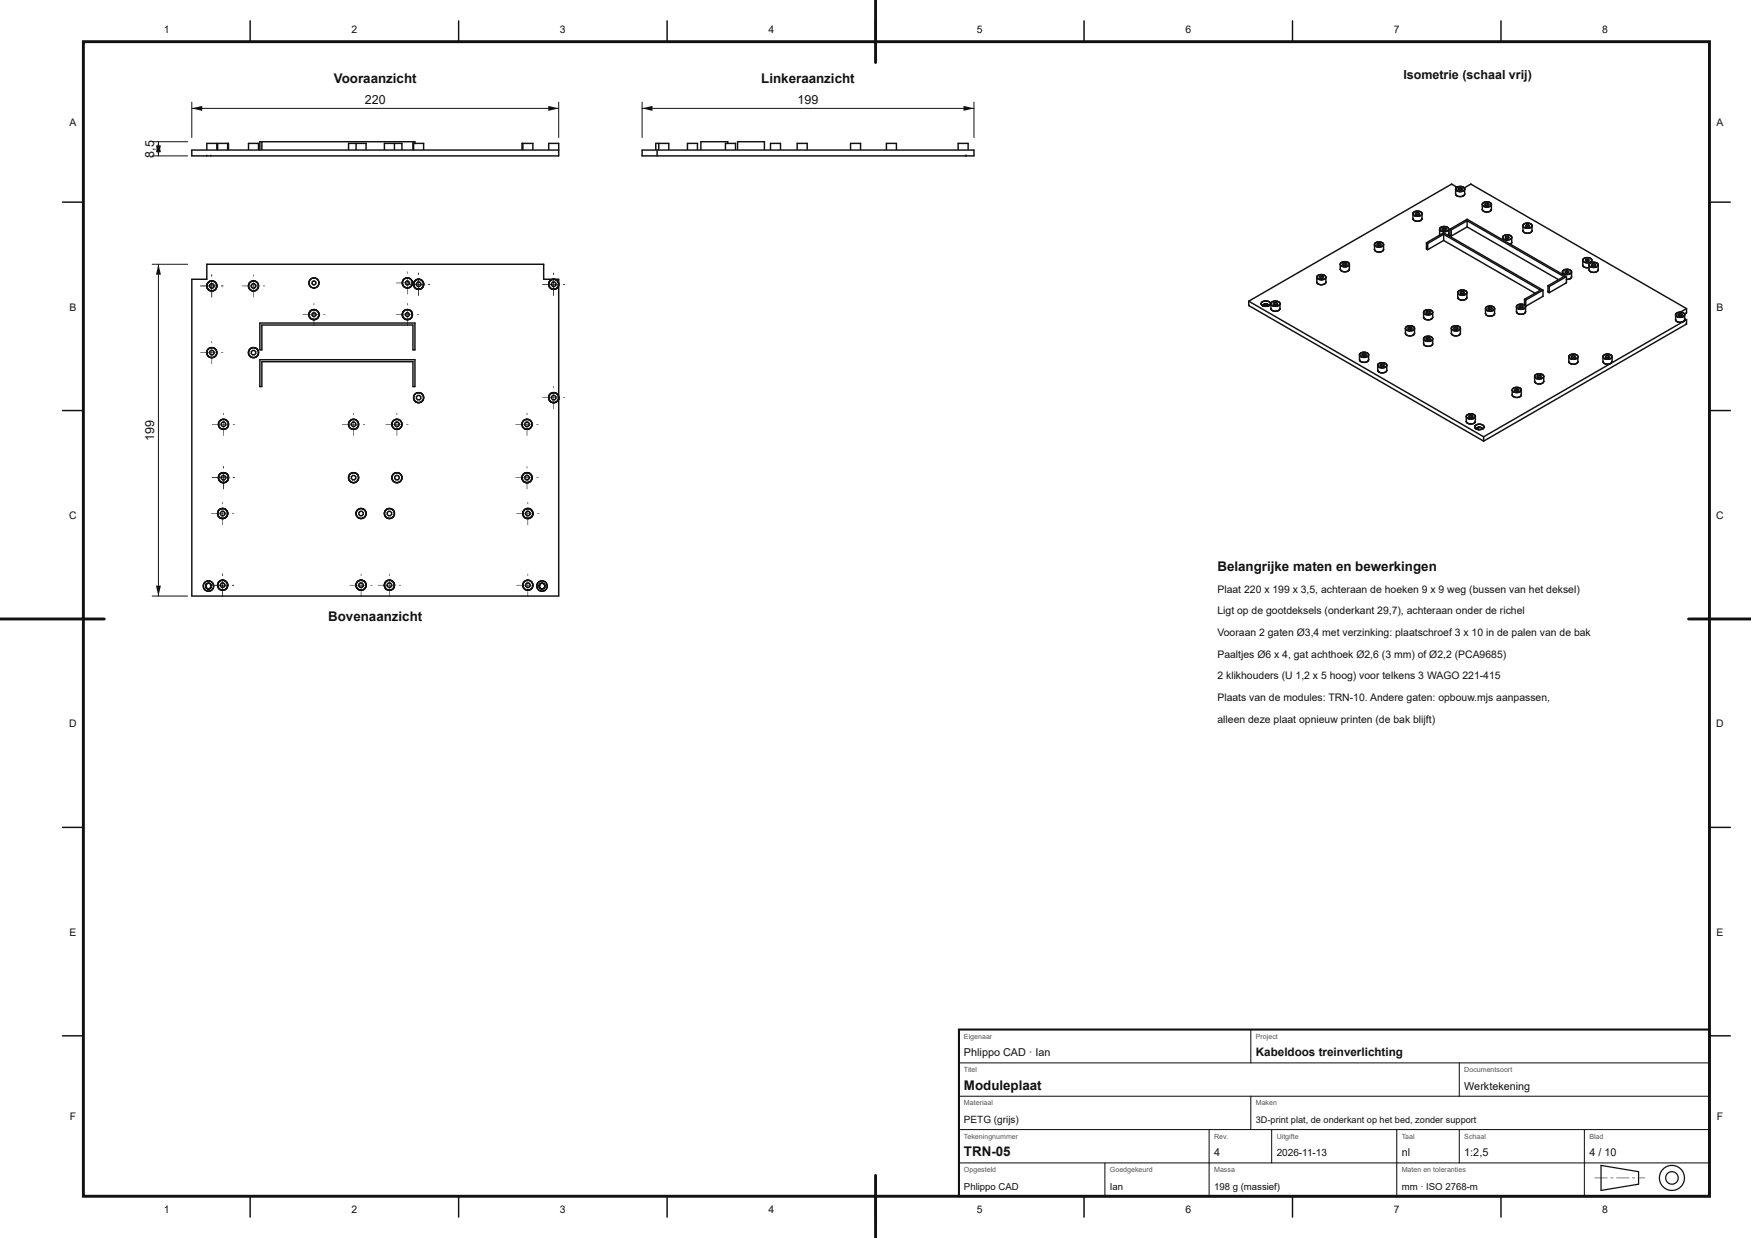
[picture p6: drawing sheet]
<svg xmlns="http://www.w3.org/2000/svg" width="420mm" height="297mm" viewBox="0 0 420 297" stroke-linecap="round" stroke-linejoin="round" font-family="sans-serif">
<g fill="none" stroke="#111" stroke-width=".35">
<path d="M46 36h88v1.4h-88zM49.6 35.9v-1.5h2.4v1.5M49.6 37.3v.1M50.6 37.3v.1M52.2 35.9v-1.5h2.6v1.5M54.6 34.4v1.5M59.6 35.9v-1.5h2.4v1.5M62.3 35.9v-1.9h.5v1.9M62.9 34h36M83.6 35.9v-1.5h4.2v1.5M85.4 34.4v1.5M92.2 35.9v-1.5h4.2v1.5"/>
<path d="M94.6 34.4v1.5M99.2 35.9v-1.5h2.4v1.5M99.5 34.4v-.4h-.5v1.9M125.2 35.9v-1.5h2.6v1.5M125.4 34.4v1.5M131.6 35.9v-1.5h2.4v1.5M62.3 77.5h37.2v6.4h-.5v-5.9h-36.2v5.9h-.5zM132.8 67h-2.4v-3.6h-80.8v3.6h-3.6v76h88v-76h-1.2M62.3 86.3h37.2v6.4h-.5v-5.9h-36.2v5.9h-.5zM99.8 96.4v.1M94 101.4v.1M49.8 139.4l-.8 .5-.2 1"/>
<path d="M49.8 139.4l.9 .2 .5 .6M49.9 139.4h-.2M94.2 122.3h.1M129 139.8l-.2 .3M129.2 139.6l-.3 .4M129.6 139.4h.6l.5 .2 .5 .9M129.6 139.4l-.5 .3M130.3 140h.1M130.3 140l-.5-.1-.4 .3M48.8 140.8l.4 .8 .8 .2M49.3 140.5h.1M49.3 140.5l.1 .4"/>
<path d="M49.4 140.9l.3 .3M49.4 140.8v.1M49.4 140.3l-.1 .2M49.4 140.3h.1M49.5 140.1l-.1 .1M49.7 141.2h.1M50.6 141l-.4 .2h-.5M50.6 140.3v.6M50.6 140.3a.68 .68 0 0 0-.6-.4 .68 .68 0 0 0-.6 .5M50.6 140.3h.1M50.6 140.8l-.1 .2M128.8 140.2v.5"/>
<path d="M128.9 140.1l-.1 .2M129.3 140.5h.1M129.4 140.3v.6M129.4 140.3h.1M129.4 140.9v.1M129.4 140.2v.1M129.4 141l.2 .2M129.4 141h.1M129.5 141.1l.1 .1M129.6 141.2h.1M129.7 141.2h.1M129.7 141.2l.4 .1"/>
<path d="M130.4 140l.3 .5-.1 .5M130.6 141l-.4 .2M131.2 140.4v.3M131.2 140.7l-.2 .7"/>
<circle cx="50.8" cy="68.6" r="1.2"/>
<circle cx="50.8" cy="68.6" r=".56"/>
<circle cx="60.8" cy="68.6" r="1.2"/>
<circle cx="60.8" cy="68.6" r=".56"/>
<circle cx="75.3" cy="67.9" r="1.2"/>
<circle cx="75.3" cy="75.5" r="1.2"/>
<circle cx="75.3" cy="67.9" r=".48"/>
<circle cx="75.3" cy="75.5" r=".48"/>
<circle cx="97.7" cy="67.9" r="1.2"/>
<circle cx="97.7" cy="75.5" r="1.2"/>
<circle cx="97.7" cy="67.9" r=".48"/>
<circle cx="97.7" cy="75.5" r=".48"/>
<circle cx="100.4" cy="68.2" r=".56"/>
<circle cx="100.4" cy="68.2" r="1.2"/>
<circle cx="132.8" cy="68.2" r="1.2"/>
<circle cx="132.8" cy="68.2" r=".56"/>
<circle cx="50.8" cy="84.6" r=".56"/>
<circle cx="50.8" cy="84.6" r="1.2"/>
<circle cx="60.8" cy="84.6" r=".56"/>
<circle cx="60.8" cy="84.6" r="1.2"/>
<circle cx="100.4" cy="95.4" r="1.2"/>
<circle cx="100.4" cy="95.4" r=".56"/>
<circle cx="132.8" cy="95.4" r="1.2"/>
<circle cx="132.8" cy="95.4" r=".56"/>
<circle cx="53.6" cy="114.6" r="1.2"/>
<circle cx="53.6" cy="101.8" r="1.2"/>
<circle cx="53.6" cy="101.8" r=".56"/>
<circle cx="53.6" cy="114.6" r=".56"/>
<circle cx="84.8" cy="114.6" r="1.2"/>
<circle cx="84.8" cy="101.8" r="1.2"/>
<circle cx="84.8" cy="101.8" r=".56"/>
<circle cx="84.8" cy="114.6" r=".56"/>
<circle cx="95.2" cy="114.6" r="1.2"/>
<circle cx="95.2" cy="101.8" r="1.2"/>
<circle cx="95.2" cy="101.8" r=".56"/>
<circle cx="95.2" cy="114.6" r=".56"/>
<circle cx="126.4" cy="114.6" r="1.2"/>
<circle cx="126.4" cy="101.8" r=".56"/>
<circle cx="126.4" cy="114.6" r=".56"/>
<circle cx="126.4" cy="101.8" r="1.2"/>
<circle cx="53.4" cy="123.2" r="1.2"/>
<circle cx="53.4" cy="123.2" r=".56"/>
<circle cx="86.6" cy="123.2" r="1.2"/>
<circle cx="86.6" cy="123.2" r=".56"/>
<circle cx="93.4" cy="123.2" r=".56"/>
<circle cx="93.4" cy="123.2" r="1.2"/>
<circle cx="126.6" cy="123.2" r="1.2"/>
<circle cx="126.6" cy="123.2" r=".56"/>
<circle cx="53.4" cy="140.4" r="1.2"/>
<circle cx="53.4" cy="140.4" r=".56"/>
<circle cx="86.6" cy="140.4" r=".56"/>
<circle cx="86.6" cy="140.4" r="1.2"/>
<circle cx="93.4" cy="140.4" r=".56"/>
<circle cx="93.4" cy="140.4" r="1.2"/>
<circle cx="126.6" cy="140.4" r="1.2"/>
<circle cx="126.6" cy="140.4" r=".56"/>
</g>
<circle cx="129.3" cy="140.5" r=".17" fill="#111"/>
<path d="M49.3 140.7h.1M49.4 140.9v.1M49.7 141.2h.1M49.8 141.8h.1M50.5 141.7l-.5 .1M51.1 140.1v1l-.6 .6M128.8 140.7v.4M128.8 140.8l.2 .6 .4 .3M130.2 141.2l-.1 .1M130.9 141.5l-.7 .3-.8-.1M131 141.4l-.3 .3M131 141.3l-.1 .1" fill="none" stroke="#111" stroke-width=".35"/>
<circle cx="129.9" cy="141.3" r=".17" fill="#111"/>
<g fill="none" stroke="#111" stroke-width=".35">
<path d="M75.2 69.1h.2M75.3 66.7h.1M49.9 85.4l.1 .1M50.1 139.9h.1M49.3 140.7h.1M49.3 140.4h.1M49.4 141h.1M49.6 141.2h.1M49.8 141.2v.1M50.3 141.2h.1M50.4 141.1l-.3 .2M50.5 141.1h.1"/>
<path d="M50.6 140.2v.1M50.6 140.9h.1M50.6 140.3h.1M50.7 140.5h.1M50.7 140.7l-.1 .1M129.3 140.7l.1 .2M129.4 140.3h.1M129.7 141.2h.1M129.9 141.3h.1M130.2 141.2l-.1 .1M130.6 140.3h.1M130.6 140.8h.1"/>
<path d="M130.7 140.5h.1"/>
</g>
<g fill="#111">
<circle cx="84.4" cy="113.4" r=".17"/>
<circle cx="133.9" cy="95.7" r=".17"/>
</g>
<circle cx="50.8" cy="68.6" r="1.2" fill="none" stroke="#111" stroke-width=".35"/>
<g fill="#111">
<path d="M48.1 68.6h4.1zM53.1 68.6h.5z"/>
<path d="M50.8 67.3v4.1zM50.8 65.9v.5z"/>
</g>
<circle cx="50.8" cy="84.6" r="1.2" fill="none" stroke="#111" stroke-width=".35"/>
<g fill="#111">
<path d="M48.1 84.6h4.1zM53.1 84.6h.5z"/>
<path d="M50.8 83.3v4.1zM50.8 81.9v.5z"/>
</g>
<circle cx="53.6" cy="114.6" r="1.2" fill="none" stroke="#111" stroke-width=".35"/>
<g fill="#111">
<path d="M50.9 114.6h4.1zM55.9 114.6h.5z"/>
<path d="M53.6 113.3v4.1zM53.6 111.9v.5z"/>
</g>
<circle cx="75.3" cy="75.5" r="1.2" fill="none" stroke="#111" stroke-width=".35"/>
<g fill="#111">
<path d="M72.6 75.4l4.1 .1zM77.6 75.4l.5 .1z"/>
<path d="M75.3 74.1v4.1zM75.3 72.7v.5z"/>
</g>
<circle cx="53.4" cy="123.2" r="1.2" fill="none" stroke="#111" stroke-width=".35"/>
<g fill="#111">
<path d="M50.7 123.2h4.1zM55.7 123.2h.5z"/>
<path d="M53.4 121.9v4.1zM53.4 120.5v.5z"/>
</g>
<circle cx="100.4" cy="68.2" r="1.2" fill="none" stroke="#111" stroke-width=".35"/>
<g fill="#111">
<path d="M97.7 68.2h4.1zM102.7 68.2h.5z"/>
<path d="M100.4 66.9v4.1zM100.4 65.5v.5z"/>
</g>
<g fill="none" stroke="#111" stroke-width=".35">
<circle cx="97.7" cy="75.5" r="1.2"/>
<circle cx="53.4" cy="140.4" r="1.2"/>
</g>
<g fill="#111">
<path d="M50.7 140.4h4.1zM55.7 140.4h.5z"/>
<path d="M53.4 139.1v4.1zM53.4 137.7v.5z"/>
</g>
<g fill="none" stroke="#111" stroke-width=".35">
<circle cx="132.8" cy="95.4" r="1.2"/>
<circle cx="126.4" cy="114.6" r="1.2"/>
<circle cx="126.6" cy="123.2" r="1.2"/>
<circle cx="86.6" cy="140.4" r="1.2"/>
<circle cx="93.4" cy="140.4" r="1.2"/>
</g>
<g fill="#111">
<path d="M123.9 123.2h4.1zM128.9 123.2h.5z"/>
<path d="M126.6 121.9v4.1zM126.6 120.5v.5z"/>
</g>
<circle cx="132.8" cy="68.2" r="1.2" fill="none" stroke="#111" stroke-width=".35"/>
<g fill="#111">
<path d="M130.1 68.2h4.1zM135.1 68.2h.5z"/>
<path d="M132.8 66.9v4.1zM132.8 65.5v.5z"/>
</g>
<circle cx="50.8" cy="68.6" r="1.2" fill="none" stroke="#111" stroke-width=".35"/>
<g fill="#111">
<path d="M48.1 68.6h4.1zM53.1 68.6h.5z"/>
<path d="M50.8 67.3v4.1zM50.8 65.9v.5z"/>
</g>
<circle cx="97.7" cy="75.5" r="1.2" fill="none" stroke="#111" stroke-width=".35"/>
<g fill="#111">
<path d="M95 75.4l4.1 .1zM100 75.4l.5 .1z"/>
<path d="M97.7 74.1v4.1zM97.7 72.7v.5z"/>
</g>
<circle cx="97.7" cy="67.9" r="1.2" fill="none" stroke="#111" stroke-width=".35"/>
<g fill="#111">
<path d="M95 67.8l4.1 .1zM100 67.8l.5 .1z"/>
<path d="M97.7 66.5v4.1zM97.7 65.1v.5z"/>
</g>
<circle cx="53.4" cy="140.4" r="1.2" fill="none" stroke="#111" stroke-width=".35"/>
<g fill="#111">
<path d="M50.7 140.4h4.1zM55.7 140.4h.5z"/>
<path d="M53.4 139.1v4.1zM53.4 137.7v.5z"/>
</g>
<g fill="none" stroke="#111" stroke-width=".35">
<circle cx="126.6" cy="123.2" r="1.2"/>
<circle cx="126.6" cy="140.4" r="1.2"/>
</g>
<g fill="#111">
<path d="M123.9 140.4h4.1zM128.9 140.4h.5z"/>
<path d="M126.6 139.1v4.1zM126.6 137.7v.5z"/>
</g>
<circle cx="60.8" cy="68.6" r="1.2" fill="none" stroke="#111" stroke-width=".35"/>
<g fill="#111">
<path d="M58.1 68.6h4.1zM63.1 68.6h.5z"/>
<path d="M60.8 67.3v4.1zM60.8 65.9v.5z"/>
</g>
<circle cx="132.8" cy="68.2" r="1.2" fill="none" stroke="#111" stroke-width=".35"/>
<g fill="#111">
<path d="M130.1 68.2h4.1zM135.1 68.2h.5z"/>
<path d="M132.8 66.9v4.1zM132.8 65.5v.5z"/>
</g>
<g fill="none" stroke="#111" stroke-width=".35">
<circle cx="60.8" cy="84.6" r="1.2"/>
<circle cx="53.4" cy="123.2" r="1.2"/>
<circle cx="86.6" cy="140.4" r="1.2"/>
</g>
<g fill="#111">
<path d="M83.9 140.4h4.1zM88.9 140.4h.5z"/>
<path d="M86.6 139.1v4.1zM86.6 137.7v.5z"/>
</g>
<circle cx="126.4" cy="101.8" r="1.2" fill="none" stroke="#111" stroke-width=".35"/>
<g fill="#111">
<path d="M123.7 101.8h4.1zM128.7 101.8h.5z"/>
<path d="M126.4 100.5v4.1zM126.4 99.1v.5z"/>
</g>
<circle cx="93.4" cy="140.4" r="1.2" fill="none" stroke="#111" stroke-width=".35"/>
<g fill="#111">
<path d="M90.7 140.4h4.1zM95.7 140.4h.5z"/>
<path d="M93.4 139.1v4.1zM93.4 137.7v.5z"/>
</g>
<circle cx="100.4" cy="68.2" r="1.2" fill="none" stroke="#111" stroke-width=".35"/>
<g fill="#111">
<path d="M97.7 68.2h4.1zM102.7 68.2h.5z"/>
<path d="M100.4 66.9v4.1zM100.4 65.5v.5z"/>
</g>
<g fill="none" stroke="#111" stroke-width=".35">
<circle cx="84.8" cy="101.8" r="1.2"/>
<circle cx="86.6" cy="123.2" r="1.2"/>
</g>
<g fill="#111">
<path d="M82.1 101.8h4.1zM87.1 101.8h.5z"/>
<path d="M84.8 100.5v4.1zM84.8 99.1v.5z"/>
</g>
<g fill="none" stroke="#111" stroke-width=".35">
<circle cx="95.2" cy="114.6" r="1.2"/>
<circle cx="95.2" cy="101.8" r="1.2"/>
</g>
<g fill="#111">
<path d="M92.5 101.8h4.1zM97.5 101.8h.5z"/>
<path d="M95.2 100.5v4.1zM95.2 99.1v.5z"/>
</g>
<g fill="none" stroke="#111" stroke-width=".35">
<circle cx="53.6" cy="101.8" r="1.2"/>
<circle cx="84.8" cy="114.6" r="1.2"/>
</g>
<g fill="#111">
<path d="M50.9 101.8h4.1zM55.9 101.8h.5z"/>
<path d="M53.6 100.5v4.1zM53.6 99.1v.5z"/>
</g>
<circle cx="126.4" cy="114.6" r="1.2" fill="none" stroke="#111" stroke-width=".35"/>
<g fill="#111">
<path d="M123.7 114.6h4.1zM128.7 114.6h.5z"/>
<path d="M126.4 113.3v4.1zM126.4 111.9v.5z"/>
</g>
<g fill="none" stroke="#111" stroke-width=".35">
<circle cx="75.3" cy="75.5" r="1.2"/>
<circle cx="100.4" cy="95.4" r="1.2"/>
<circle cx="53.6" cy="114.6" r="1.2"/>
<circle cx="93.4" cy="123.2" r="1.2"/>
</g>
<g fill="#111">
<path d="M50.9 114.6h4.1zM55.9 114.6h.5z"/>
<path d="M53.6 113.3v4.1zM53.6 111.9v.5z"/>
</g>
<circle cx="132.8" cy="95.4" r="1.2" fill="none" stroke="#111" stroke-width=".35"/>
<g fill="#111">
<path d="M130.1 95.4h4.1zM135.1 95.4h.5z"/>
<path d="M132.8 94.1v4.1zM132.8 92.7v.5z"/>
</g>
<g fill="none" stroke="#111" stroke-width=".35">
<path d="M157.3 35.9v-1.5h3.1v1.5M157.4 36h-3.4v1.4h3.4M157.6 36h76v1.4h-76zM158 34.4v1.5M164.9 35.9v-1.5h2.4v1.5M174 35.9v-1.5h2.4v1.5M174.5 34.4v-.4h-6.4v1.9M176.9 35.9v-1.9h6.4v1.9M184.8 35.9v-1.5h2.4v1.5M191.2 35.9v-1.5h2.4v1.5M204 35.9v-1.5h2.4v1.5M212.6 35.9v-1.5h2.4v1.5"/>
<path d="M229.8 35.9v-1.5h2.4v1.5M231.6 37.3v.1M231.8 37.3v.1"/>
<circle cx="130" cy="140.6" r=".68"/>
</g>
<path d="M46 24.5v8.5M46 26h88M134 24.5v8.5" fill="none" stroke="#111" stroke-width=".24"/>
<g fill="#111">
<path d="M46 26l2.5-.6v1.2z"/>
<path d="M131.5 25.4l2.5 .6-2.5 .6z"/>
</g>
<path d="M36.5 37.4h8.5M36.5 34h8.5M38 34v3.4" fill="none" stroke="#111" stroke-width=".24"/>
<g fill="#111">
<path d="M37.4 34.9h1.2l-.6 2.5z"/>
<path d="M38 34l.6 2.5h-1.2z"/>
</g>
<path d="M36.5 63.4h8.5M38 63.4v79.6M36.5 143h8.5" fill="none" stroke="#111" stroke-width=".24"/>
<g fill="#111">
<path d="M37.4 140.5h1.2l-.6 2.5z"/>
<path d="M38 63.4l.6 2.5h-1.2z"/>
</g>
<path d="M154 24.5v8.5M154 26h79.6M233.6 24.5v8.5" fill="none" stroke="#111" stroke-width=".24"/>
<g fill="#111">
<path d="M154 26l2.5-.6v1.2z"/>
<path d="M231.1 25.4l2.5 .6-2.5 .6z"/>
</g>
<g fill="none" stroke="#111" stroke-width=".35">
<path d="M329.7 59.8v.1a1.33 1.33 0 0 0 1.9 .3l.2-.4M329.8 58.3a1.31 1.31 0 0 1 2 .4 1.25 1.25 0 0 1-2.1-.1zM330.3 58.8l.2 .1M330.5 58.4l-.2 .2M330.9 58.4l.3 .2M331.2 58.8l-.3 .1M338.9 52.4a1.22 1.22 0 0 0 2.1 0M339.1 50.9a1.21 1.21 0 0 1 1.9 .5 1.27 1.27 0 0 1-2.1-.2zM339.5 51.4l.3 .1M339.8 51l-.3 .2M340.2 51l.2 .2M340.4 51.4l-.2 .1"/>
<path d="M342.1 58.2v1.5M342.1 59.7l.3 .2M342.1 58.2l.3 .2M342.2 59.7h-.1M342.4 58.4v1.5M345.3 56.1v.3M345.5 54.6a1.27 1.27 0 0 1 1.9 .4 1.26 1.26 0 0 1-2.1-.1zM345.9 55.1l.3 .1M346.2 54.7l-.3 .2M346.2 55.9v.1M346.2 56.2v1.5M346.2 55.9l-4.1 2.3"/>
<path d="M346.2 55.9l23.9 13.7M346.2 57.7l22 12.7M346.2 56.2l23.2 13.4M346.2 57.7l-3.8 2.2M346.2 56.2l-3.8 2.2M346.6 54.7l.2 .2M346.8 55.1l-.2 .1M347.4 56.1l-.1 .4M347.8 55v1.5M347.8 56.5l.3 .1M347.8 55l.3 .2M347.9 56.4l-.1 .1"/>
<path d="M348.1 55.2v1.4M348.2 44.2v.1M348.2 44.2l-48.7 28.1M348.2 44.2l1.2 .7M349.1 46.5h.1M349.3 45a1.3 1.3 0 0 1 2 .4l-.1 .1a1.49 1.49 0 0 1-2 .2l-.1-.3zM349.7 45.5l.3 .1M350 45.1l-.3 .1M350.4 45.1l.3 .1M350.7 45.5l-.3 .1M351.2 45.1h.1M351.3 46.5a1.24 1.24 0 0 1-2.2 0"/>
<path d="M351.9 52.6v.1M351.9 53v1.4M351.9 52.6l-4.1 2.4M351.9 52.6l23.8 13.8M351.9 54.4l21.9 12.7M351.9 53l23.2 13.4M351.9 54.4l-3.8 2.2M351.9 53l-3.8 2.2M352.8 44.2v.1M352.8 44.2l-1.7 .9M352.8 44.2l51.7 29.8M355.5 50.2a1.23 1.23 0 0 0 2.2 0"/>
<path d="M355.7 48.7a1.23 1.23 0 0 1 2 .5 1.3 1.3 0 0 1-2.2-.1zM356.1 49.2l.3 .1M356.4 48.8l-.3 .1M356.8 48.8l.3 .1M357.1 49.2l-.3 .1M360.6 56.6a1.27 1.27 0 0 1 2 .4l-.1 .1a1.49 1.49 0 0 1-2 .2l-.1-.3zM361.1 57.1l.2 .1M361.3 56.7l-.2 .2M361.6 56.7l.3 .2M361.9 57.1l-.3 .1M362.4 58.4l-.2 .2M362.5 58.4h-.1"/>
<path d="M362.6 58.1l-.1 .3M365.3 55.3a1.23 1.23 0 0 0 2.1 0M365.3 53.9a1.31 1.31 0 0 1 2.1 .3 1.28 1.28 0 0 1-1.7 .4l-.4-.3zM366 54.2l.2 .2M366.2 53.9l-.2 .2M366.5 53.9l.2 .2M366.7 54.2l-.2 .2M299.5 72.3v1M299.5 73.3l56.3 32.5M299.5 72.3l56.3 32.5M299.6 73.2l-.1 .1M303 73.3v.1"/>
<path d="M303 73.2v.1M303 73.2h.1M303 73.4h.1M303.1 73.1l-.1 .1M303.1 73v.1M303.3 73l-.2 .1M303.3 73h.1M303.5 72.9h.2M303.6 72.9l-.3 .1M303.9 73h.1M304 73h.1M304.1 73l.1 .1"/>
<path d="M304.2 73.4h.1M304.2 73.1v.1M304.2 73.2v.2M304.8 74a1.22 1.22 0 0 0 2.2 0M304.9 72.6a1.52 1.52 0 0 1 2 0 .94 .94 0 0 1-1.4 .8l-.4-.2a.43 .43 0 0 1-.2-.6zM305.4 73l.3 .1M305.7 72.6l-.3 .1M306.1 72.6l.3 .1M306.4 73l-.3 .1M315.8 67.7a1.22 1.22 0 0 0 2.2 0M316 66.2a1.43 1.43 0 0 1 2 .2 1.1 1.1 0 0 1-1.7 .6 .52 .52 0 0 1-.4-.7zM316.4 66.6l.3 .2"/>
<path d="M316.7 66.2l-.3 .2M317.1 66.2l.3 .2M317.4 66.6l-.3 .2M321.5 64.6h.1M321.6 63a1.18 1.18 0 0 1 2 .5l-.3 .3-.5 .2a.85 .85 0 0 1-1.3-.8zM322.1 63.5l.2 .2M322.3 63.1l-.2 .2M322.7 63.1l.3 .2M323 63.5l-.3 .2M323.6 64.6a1.22 1.22 0 0 1-2.1 0M337.1 79.9v.2M337.2 78.5a1.36 1.36 0 0 1 2.1 .3 1.22 1.22 0 0 1-2.2-.1z"/>
<path d="M337.7 78.9l.3 .1M338 78.5l-.3 .2M338.4 78.5l.2 .2M338.6 78.9l-.2 .1M339.2 79.9h.1M339.3 79.9l-.1 .2M341.4 76.1a1.29 1.29 0 0 0 2.2 .1v-.1M341.6 74.6a1.4 1.4 0 0 1 2 .3 1.19 1.19 0 0 1-1.1 .7 1.19 1.19 0 0 1-1.1-.7zM342 75l.3 .2M342.3 74.6l-.3 .2M342.7 74.6l.3 .2M343 75l-.3 .2"/>
<path d="M348.1 79.9v.2a1.49 1.49 0 0 0 2 .1l.2-.3M348.2 78.5a1.37 1.37 0 0 1 2.1 .3 1.22 1.22 0 0 1-2.2-.1zM348.7 78.9l.3 .1M349 78.5l-.3 .2M349.4 78.5l.2 .2M349.6 71.4a1.26 1.26 0 0 0 2.2 0M349.6 71.3v.1M349.6 78.9l-.2 .1M349.8 69.9a1.21 1.21 0 0 1 2 .4 1.31 1.31 0 0 1-2.2-.1zM350.2 70.3l.3 .2M350.3 79.9h.1M350.5 69.9l-.3 .2"/>
<path d="M350.9 69.9l.3 .2M351.2 70.3l-.3 .2M351.8 71.3v.1M356.3 75.2h.1M356.5 73.7a1.31 1.31 0 0 1 2 .4 1.29 1.29 0 0 1-2.2-.1zM356.9 74.1l.3 .2M357.2 73.8l-.3 .1M357.6 73.8l.2 .1M357.8 74.1l-.2 .2M358.5 75.2a1.2 1.2 0 0 1-1.7 .5l-.5-.5M363.7 74.7a1.29 1.29 0 0 0 2.2 .2v-.2M363.9 73.2a1.4 1.4 0 0 1 2 .3 1.19 1.19 0 0 1-1.1 .7 1.19 1.19 0 0 1-1.1-.7z"/>
<path d="M364.3 73.7l.3 .2M364.6 73.3l-.3 .2M365 73.3l.3 .2M365.3 73.7l-.3 .2M365.6 71.8v1.4M365.6 71.8l.3 .2M365.9 73.4v.1M365.9 72v1.5M369.4 69.6l-3.8 2.2M369.4 69.6v.1M370 71l.1 .1M370.1 69.6v1.5"/>
<path d="M370.1 71.1l-4.2 2.4M370.1 69.6l-4.2 2.4M371.3 68.6v1.4M371.3 70l.3 .2M371.3 68.6l.3 .1M371.4 70h-.1M371.6 68.7v1.5M374.9 64.9a1.22 1.22 0 0 1 2 .5 1.31 1.31 0 0 1-2.2-.2zM375.1 66.4l-3.8 2.2M375.1 66.4v.1M375.4 65.3l.3 .2M375.6 67.8h.1"/>
<path d="M375.7 65l-.3 .1M375.7 66.4v1.4M375.7 67.8l-4.1 2.4M375.7 66.4l-4.1 2.3M376 65l.2 .1M376.2 65.3l-.2 .2M376.9 66.4l-.3 .5-.9 .1M379.6 63.6a1.17 1.17 0 0 0 1.6 .6M379.7 62.2a1.29 1.29 0 0 1 2.1 .3 1.32 1.32 0 0 1-2.1 .2zM380.3 62.5l.2 .2M380.5 62.2l-.2 .1M380.9 62.2l.2 .1"/>
<path d="M381.1 62.5l-.2 .2M381.1 64.7a1.23 1.23 0 0 0 2.2 0M381.3 63.2a1.23 1.23 0 0 1 2 .5 1.3 1.3 0 0 1-2.2-.2zM381.7 63.7l.3 .1M382 63.3l-.3 .1M382.4 63.3l.3 .1M382.7 63.7l-.3 .1M383.3 64.7h.1M401.9 76.7a1.24 1.24 0 0 0 2.1 0M402 75.2a.76 .76 0 0 0 .2 .8 .76 .76 0 0 0 .9 .1 .7 .7 0 0 0 .7-.2 .7 .7 0 0 0 .1-.7M402.1 75.2h-.1M402.5 75.6l.3 .2"/>
<path d="M402.8 75.2l-.3 .2M403.1 74.9l.8 .3M403.1 74.9l-1 .3M403.2 75.2l.2 .2M403.4 75.6l-.2 .2M403.9 75.2h.1M404 76.4l.5 .3M404 76.7h.1M404.4 75l.1 .1M404.4 77.7h.1M404.5 75.1l-.5 .2M404.5 77.7l-48.7 28.1"/>
<path d="M404.5 74v1.1M404.5 76.7v1M404.5 74l-1.4 .9M404.5 76.7l-48.7 28.1M326.1 86.3a1.25 1.25 0 0 0 2.1 0M326.1 86.3h.1M326.2 84.8a1.3 1.3 0 0 1 2 .4 1.29 1.29 0 0 1-2.1-.1zM326.7 85.2l.3 .2M327 84.9l-.3 .1M327.3 84.9l.3 .1M327.6 85.2l-.3 .2M328.2 86.3h.1"/>
<path d="M330.4 88.8a1.23 1.23 0 0 0 2.2 0M330.5 87.3a1.36 1.36 0 0 1 2.1 .3l-.2 .4a1.31 1.31 0 0 1-2-.4zM331 87.7l.3 .2M331.3 87.4l-.3 .1M331.7 87.4l.3 .1M332 87.7l-.3 .2M332.6 88.8h.1M337.1 80.1l.1 .1M337.2 80.2a1.47 1.47 0 0 0 2 0M339.2 80.1v.1M341.4 82.5a1.3 1.3 0 0 0 2.2 0M341.4 82.4v.1"/>
<path d="M341.6 81.6a.76 .76 0 0 1 .2-.8 .76 .76 0 0 1 .8-.1h.4a.52 .52 0 0 1 .5 .3 .52 .52 0 0 1 0 .6M341.6 81.6h.1M341.6 81.6l.8 .3 1-.3M342 81.4l.3 .2M342.3 81l-.3 .2M342.7 81l.3 .2M343 81.4l-.3 .2M343.5 81.6h-.1M343.6 82.5h.1M351.9 99.6a1.27 1.27 0 0 1 1.9 .4v.1a1.49 1.49 0 0 1-2 .1l-.1-.3zM352.6 99.6l-.3 .2M353 99.6l.2 .2"/>
<path d="M362.7 94.7a1.26 1.26 0 0 0 2.2 0M362.7 94.7h.1M362.8 93.3a1.33 1.33 0 0 1 2.1 .3 1.22 1.22 0 0 1-2.2-.1zM363.3 93.7l.3 .1M363.6 93.3l-.3 .1M364 93.3l.2 .1M364.2 93.7l-.2 .1M364.9 94.7h.1M368.1 91.5a1.23 1.23 0 0 0 2.1 0M368.1 90.1a1.2 1.2 0 0 1 2.1 .3l-.3 .3-.5 .2a.85 .85 0 0 1-1.3-.8zM368.7 90.4l.3 .2M369 90l-.3 .2"/>
<path d="M369.3 90l.3 .2M369.6 90.4l-.3 .2M376.3 86.7l.1 .3 .4 .3M376.4 85.2a1.36 1.36 0 0 1 2 .4 1.33 1.33 0 0 1-2 .3l-.1-.4zM376.9 85.7l.3 .1M377.2 85.3l-.3 .2M377.5 85.3l.3 .2M377.8 85.7l-.3 .1M378.4 86.7a1.09 1.09 0 0 1-1.5 .6M384.5 86.7a1.22 1.22 0 0 0 1 .7 1.22 1.22 0 0 0 1.1-.7M384.6 85.2a1.26 1.26 0 0 1 2 .4 1.4 1.4 0 0 1-1.8 .4 .46 .46 0 0 1-.2-.8zM385.1 85.7l.2 .1"/>
<path d="M385.3 85.3l-.2 .2M385.7 85.3l.3 .2M386 85.7l-.3 .1M351.7 101.1h.1M352.3 100l.3 .2M353.2 100l-.2 .2M353.8 101.1a1.24 1.24 0 0 1-2.1 0M354.2 102.9h.1M354.2 102.8v.1M354.2 102.8h.1M354.2 102.9v.1M354.2 102.7v.1"/>
<path d="M354.2 103h.1M354.3 102.6h.1M354.4 102.6l-.2 .2M354.4 102.6h.1M354.5 102.5l-.1 .1M354.7 102.5l-.3 .1M355.2 102.5l.2 .2M355.4 102.7h.1M355.4 102.7v.2M355.4 102.9v.1M355.4 102.9h.1M355.8 104.8v1"/>
</g>
<circle cx="303" cy="73.1" r=".17" fill="#111"/>
<g fill="none" stroke="#111" stroke-width=".35">
<path d="M330.3 58.6v.3M330.5 59v-.6h.4v.6M330.5 58.9h.4M331.2 58.6v.3M339.5 51.2v.3M339.8 51.6v-.6h.4v.6M339.8 51.5h.4M340.4 51.2v.3M345.9 54.9v.3M346.2 55.3v-.6h.4v.6M346.2 55.2h.4M346.8 54.9v.3"/>
<path d="M349.7 45.2v.4M350 45.7v-.6h.4v.6M350 45.6h.4M350.7 45.2v.4M356.1 48.9v.4M356.4 49.4v-.6h.4v.6M356.4 49.3h.4M357.1 48.9v.4M361.1 56.9v.3M361.3 57.3v-.6h.3v.6M361.3 57.2h.3M361.9 56.9v.3"/>
<path d="M366 54.1v.2M366.2 54.5v-.6h.3v.6M366.2 54.4h.3M366.7 54.1v.2M302.6 72.5l-.1 .4 .2 .3M302.7 72.5h-.1M302.7 73.2v.1M302.7 73.2l.5 .3M303 73.2h.1M303 73.3v.1M303 73.2v.3M303 73.1v.1"/>
<path d="M303 73.1v.4M303.1 73.1h-.1M303.1 73.1v.3M303.1 73v.1M303.2 73.4l.1 .1M303.3 73h-.1M303.3 73h.1M303.3 73v.5M303.4 72.9v.5M303.4 72.9l.1 .5M303.4 72.9v.6M303.5 72.9v.5"/>
<path d="M303.5 72.9h.1M303.6 72.9v.5M303.7 72.9h.1M303.7 72.9v.5M303.8 72.9v.5M303.8 72.9l.1 .1M303.8 72.9v.6M303.9 73v.5M304.1 73.1v.3M304.2 72.3h.1M304.2 73.1v.4M304.2 73.1v.1"/>
<path d="M304.2 73.3v.1M304.2 73.2v.2M304.2 72.3l-.8-.1-.8 .3M304.2 73.4l-.9 .1M304.3 72.3l.4 .4-.1 .4M304.6 73.2l-.4 .2M304.6 73.1v.1M305.4 72.7v.4M305.7 73.2v-.6h.4v.6M305.7 73.1h.4M306.4 72.7v.4M316.4 66.4v.3"/>
<path d="M316.7 66.9v-.7h.4v.7M316.7 66.8h.4M317.4 66.4v.3M322.1 63.3v.3M322.3 63.8v-.7h.4v.7M322.3 63.7h.4M323 63.3v.3M337.7 78.7v.3M338 79.1v-.6h.4v.6M338 79h.4M338.6 78.7v.3M342 74.8v.3"/>
<path d="M342.3 75.3v-.7h.4v.7M342.3 75.2h.4M343 74.8v.3M348.7 78.7v.3M349 79.1v-.6h.4v.6M349 79h.4M349.6 78.7v.3M350.2 70.1v.3M350.5 70.6v-.7h.4v.7M350.5 70.5h.4M351.2 70.1v.3M356.9 73.9v.3"/>
<path d="M357.2 74.4v-.6h.4v.6M357.2 74.3h.4M357.8 73.9v.3M364.3 73.5v.3M364.6 74v-.7h.4v.7M364.6 73.9h.4M365.3 73.5v.3M375.4 65.1v.3M375.7 65.6v-.6h.3v.6M375.7 65.5h.3M376.2 65.1v.3M380.3 62.3v.3"/>
<path d="M380.5 62.8v-.6h.4v.6M380.5 62.7h.4M381.1 62.3v.3M381.7 63.4v.4M382 63.9v-.6h.4v.6M382 63.8h.4M382.7 63.4v.4M402.5 75.4v.3M402.8 75.9v-.7h.4v.7M402.8 75.8h.4M403.4 75.4v.3M326.7 85v.3"/>
<path d="M327 85.5v-.6h.3v.6M327 85.4h.3M327.6 85v.3M331 87.5v.4M331.3 88v-.6h.4v.6M331.3 87.9h.4M332 87.5v.4M342 81.2v.3M342.3 81.7v-.7h.4v.7M342.3 81.6h.4M343 81.2v.3M352.3 99.8v.3"/>
<path d="M353.2 99.8v.3M363.3 93.4v.4M363.6 93.9v-.6h.4v.6M363.6 93.8h.4M364.2 93.4v.4M368.7 90.2v.3M369 90.7v-.7h.3v.7M369 90.6h.3M369.6 90.2v.3M376.8 87.3h.1M376.9 85.5v.3M377.2 85.9v-.6h.3v.6"/>
<path d="M377.2 85.8h.3M377.8 85.5v.3M385.1 85.5v.3M385.3 85.9v-.6h.4v.6M385.3 85.8h.4M386 85.5v.3M352.6 100.3v-.7h.4v.7M352.6 100.2h.4M353.7 102.6l.1 .1M353.8 102.2l-.1 .4M353.8 102.7l.4 .3 .6 .1M353.9 102.1l-.1 .1"/>
<path d="M353.9 102l-.1 .2M354.2 102.9v.1M354.3 102.7h-.1M354.3 101.9l-.4 .1M354.4 101.8l-.2 .1M354.4 102.6h.1M354.5 101.8h-.1M354.6 102.5h.6M354.6 102.5v.5M354.6 102.5h.1M354.7 102.5h-.1M354.7 101.8h-.2"/>
<path d="M354.8 101.8l.5 .1M354.9 101.8h-.4M355 103.1h-.5M355.3 101.8l.6 .5-.2 .5M355.4 102.9v.1M355.4 102.7v.1M355.6 102.9l-.7 .2M355.7 102.8l-.2 .1"/>
</g>
<circle cx="355.4" cy="102.9" r=".17" fill="#111"/>
<g fill="none" stroke="#111" stroke-width=".35">
<path d="M60 5v5M110 5v5M160 5v5M210 5v5M260 5v5M310 5v5M360 5v5M15 48.5h5M329.7 58.7v1.1M331.8 58.7v1.1M338.9 51.2v1.3M341 51.3v1.2"/>
<path d="M345.3 55v1.2M347.4 55v1.2M349.1 45.4v1.1M351.3 45.4v1.1M355.5 49.1v1.1M357.7 49.1v1.1M360.4 57v.5M362.6 57v1.1M365.3 54.1v1.2M367.1 53.7l.1 .1M367.4 54.1v1.2M410 48.5h5"/>
<path d="M302.8 73.3h.1M304.4 73.3h-.1M304.8 72.9v1.1M307 72.9v1.1M315.8 66.5v1.2M318 66.5v1.2M321.5 63.4v1.2M323.6 63.4v1.2M337.1 78.8v1.1M339.3 78.8v1.1M341.4 74.9v1.2M343.6 74.9v1.2"/>
<path d="M348.1 78.8v1.1M349.6 70.2v1.2M350.3 78.8v1.1M351.8 70.2v1.2M356.3 74v1.2M358.5 74v1.2M363.7 73.6v1.2M365.9 73.6v1.2M374.7 65.2v.5M376.9 65.2v1.2M379.6 62.4v1.2M381.1 63.5v1.2"/>
<path d="M381.8 62.4v.5M383.3 63.5v1.2M401.9 75.5v1.2M404 75.5v1.2M15 98.5h5M326.1 85.1v1.2M328.2 85.1v1.2M330.4 87.6v1.2M332.6 87.6v1.2M341.4 81.3v1.2M343.6 81.3v1.2M351.7 99.9v1.2"/>
<path d="M353.8 99.9v1.2M362.7 93.6v1.1M364.9 93.6v1.1M368.1 90.3v1.2M370.2 90.3v1.2M376.3 85.6v1.1M378.4 85.6v1.1M384.5 85.6v1.1M386.6 85.6v1.1M410 98.5h5M354 102.9h.1M354.2 102.8v.1"/>
<path d="M354.2 103h.1M354.3 102.7h.1M354.3 102.6v.1M354.6 102.5h.1M355.6 102.9h-.1M15 148.5h5M410 148.5h5M15 198.5h5M410 198.5h5M15 248.5h5M410 248.5h5M60 287v5"/>
<path d="M110 287v5M160 287v5M210 287v5M260 287v5M310 287v5M360 287v5"/>
</g>
<path d="M20 10h390v277h-390z" fill="none" stroke="#111" stroke-width=".7" stroke-linecap="butt"/>
<path d="M210 0v15M0 148.5h25M405 148.5h14.9M210 282v15" fill="none" stroke="#111" stroke-width=".7"/>
<path d="M230 247h180v40h-180z" fill="none" stroke="#111" stroke-width=".5"/>
<g fill="none" stroke="#111" stroke-width=".25">
<path d="M230 255h180M300 247v8M350 255v8M230 279h180M230 271h180M230 263h180M265 279v8M290 271v16M300 263v8M305 271v8M335 271v16M350 271v8"/>
<path d="M380 271v16"/>
</g>
<path d="M384 279.6l9 1.5v3l-9 1.5z" fill="none" stroke="#111" stroke-width=".3"/>
<path d="M382.4 282.5l3.2 .1zM386.2 282.5l.8 .1zM387.6 282.5l3.2 .1zM391.4 282.5l.8 .1zM392.8 282.5l1.8 .1z" fill="#111"/>
<g fill="none" stroke="#111" stroke-width=".3">
<circle cx="401" cy="282.6" r="3"/>
<circle cx="401" cy="282.6" r="1.5"/>
</g>
<g font-size="3.2" fill="#111">
<text x="80.1" y="20">Vooraanzicht</text>
<text x="182.6" y="20">Linkeraanzicht</text>
<text x="292" y="137">Belangrijke maten en bewerkingen</text>
<text x="78.7" y="149">Bovenaanzicht</text>
<text x="231.2" y="261.4">Moduleplaat</text>
<text x="231.2" y="277.4">TRN-05</text>
</g>
<g font-size="3" fill="#111">
<text x="336.6" y="19">Isometrie (schaal vrij)</text>
<text x="87.5" y="25">220</text>
<text x="191.3" y="25">199</text>
<text x="37" y="37.8" transform="rotate(-90 37 37.8)">8,5</text>
<text x="37" y="105.7" transform="rotate(-90 37 105.7)">199</text>
</g>
<text font-size="2.8" fill="#111" x="301.2" y="253.4">Kabeldoos treinverlichting</text>
<g font-size="2.6" fill="#111">
<text x="231.2" y="253.4">Phlippo CAD · Ian</text>
<text x="351.2" y="261.4">Werktekening</text>
<text x="291.2" y="277.4">4</text>
<text x="336.2" y="277.4">nl</text>
<text x="351.2" y="277.4">1:2,5</text>
<text x="381.2" y="277.4">4 / 10</text>
</g>
<g font-size="2.5" fill="#111">
<text x="39.3" y="8">1</text>
<text x="84.3" y="8">2</text>
<text x="134.3" y="8">3</text>
<text x="184.3" y="8">4</text>
<text x="234.3" y="8">5</text>
<text x="284.3" y="8">6</text>
<text x="334.3" y="8">7</text>
<text x="384.3" y="8">8</text>
<text x="16.7" y="30.2">A</text>
<text x="411.7" y="30.2">A</text>
<text x="16.7" y="74.5">B</text>
<text x="411.7" y="74.5">B</text>
<text x="16.6" y="124.5">C</text>
<text x="411.6" y="124.5">C</text>
<text x="292" y="142.2">Plaat 220 x 199 x 3,5, achteraan de hoeken 9 x 9 weg (bussen van het deksel)</text>
<text x="292" y="147.4">Ligt op de gootdeksels (onderkant 29,7), achteraan onder de richel</text>
<text x="292" y="152.6">Vooraan 2 gaten Ø3,4 met verzinking: plaatschroef 3 x 10 in de palen van de bak</text>
<text x="292" y="157.8">Paaltjes Ø6 x 4, gat achthoek Ø2,6 (3 mm) of Ø2,2 (PCA9685)</text>
<text x="292" y="163">2 klikhouders (U 1,2 x 5 hoog) voor telkens 3 WAGO 221-415</text>
<text x="292" y="168.2">Plaats van de modules: TRN-10. Andere gaten: opbouw.mjs aanpassen,</text>
<text x="292" y="173.4">alleen deze plaat opnieuw printen (de bak blijft)</text>
<text x="16.6" y="174.5">D</text>
<text x="411.6" y="174.5">D</text>
<text x="16.7" y="224.5">E</text>
<text x="411.7" y="224.5">E</text>
<text x="16.7" y="268.7">F</text>
<text x="411.7" y="268.7">F</text>
<text x="39.3" y="291">1</text>
<text x="84.3" y="291">2</text>
<text x="134.3" y="291">3</text>
<text x="184.3" y="291">4</text>
<text x="234.3" y="291">5</text>
<text x="284.3" y="291">6</text>
<text x="334.3" y="291">7</text>
<text x="384.3" y="291">8</text>
</g>
<g font-size="2.4" fill="#111">
<text x="231.2" y="269.4">PETG (grijs)</text>
<text x="306.2" y="277.4">2026-11-13</text>
</g>
<g font-size="2.3" fill="#111">
<text x="231.2" y="285.4">Phlippo CAD</text>
<text x="266.2" y="285.4">Ian</text>
<text x="291.2" y="285.4">198 g (massief)</text>
<text x="336.2" y="285.4">mm · ISO 2768-m</text>
</g>
<text font-size="2.2" fill="#111" x="301.2" y="269.4">3D-print plat, de onderkant op het bed, zonder support</text>
<g font-size="1.7" fill="#555">
<text x="231.2" y="249.2">Eigenaar</text>
<text x="301.2" y="249.2">Project</text>
<text x="231.2" y="257.2">Titel</text>
<text x="351.2" y="257.2">Documentsoort</text>
<text x="231.2" y="265.2">Materiaal</text>
<text x="301.2" y="265.2">Maken</text>
<text x="231.2" y="273.2">Tekeningnummer</text>
<text x="291.2" y="273.2">Rev.</text>
<text x="306.2" y="273.2">Uitgifte</text>
<text x="336.2" y="273.2">Taal</text>
<text x="351.2" y="273.2">Schaal</text>
<text x="381.2" y="273.2">Blad</text>
<text x="231.2" y="281.2">Opgesteld</text>
<text x="266.2" y="281.2">Goedgekeurd</text>
<text x="291.2" y="281.2">Massa</text>
<text x="336.2" y="281.2">Maten en toleranties</text>
</g>
</svg>
